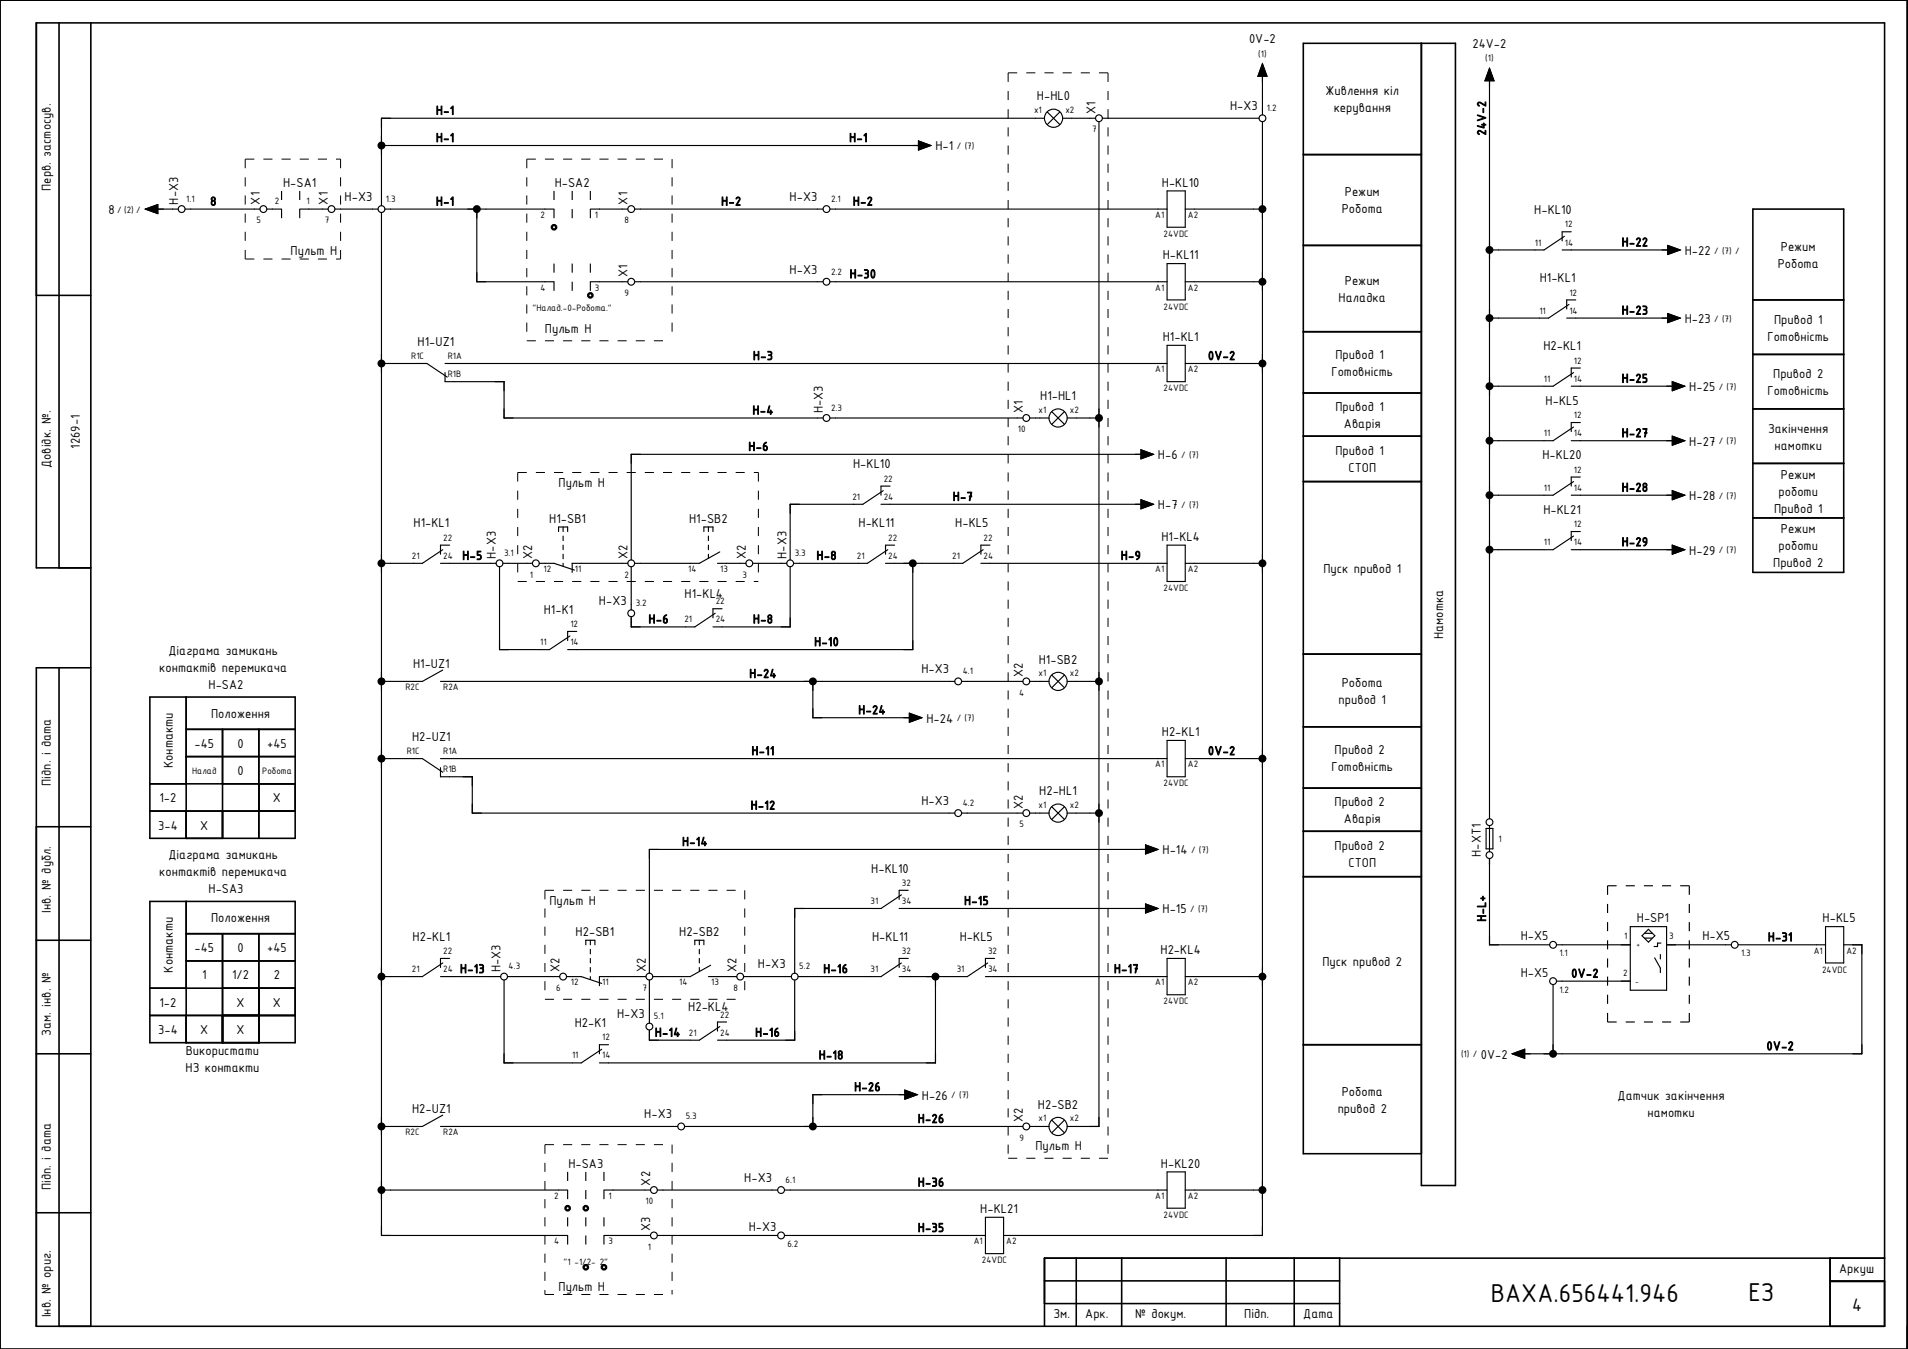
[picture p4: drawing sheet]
<svg xmlns="http://www.w3.org/2000/svg" width="420mm" height="297mm" viewBox="0 0 420 297" stroke-linecap="round" stroke-linejoin="round" font-family="sans-serif">
<g fill="none" stroke="#000" stroke-width=".35">
<path d="M0 0h420v297h-420zM13 5v120M20 5v287M313 9.5v251.5h7.5v-251.5h-33.5v244.5h26M287 34h26M287 54h26M386 46h20v80h-20zM8 65h12M287 73h26M386 66h20M386 78h20M287 86.5h26"/>
<path d="M287 96h26M386 90h20M287 106h26M386 102h20M386 114h20M20 125h-12v-120h407v287h-407v-145h12M13 147v145M33 153.5h32v31.1h-32zM41 153.5v31.1M287 144h26M33 172.6h32M33 178.6h32"/>
<path d="M41 166.6h24M41 160.6h24M49 160.6v24M57 160.6v24M287 160h26M287 173.5h26M8 182h12M33 198.5h32v31.1h-32zM41 198.5v31.1M287 193h26M287 183h26M8 207h12"/>
<path d="M33 217.6h32M41 211.6h24M41 205.6h24M49 205.6v24M57 205.6v24M8 232h12M33 223.6h32M287 230h26M8 267h12M237 277v15M247 277v15M270 277v15"/>
<path d="M285 277v15M295 277v15M403 277v15M415 277h-185v15M230 282h65M230 287h65M403 282h12M403 282.2h12"/>
</g>
<g fill="none" stroke="#000" stroke-width=".25">
<path d="M278 16.8v8.5M278 14l1 2.8h-2zM328 17.8v162.5M328 15l1 2.8h-2zM84 32h119M202.2 31l2.8 1-2.8 1zM230 26h-146v19.3M230.6 24.6l2.8 2.8M233.4 24.6l-2.8 2.8M234 26h7.2M242 26.8v221.2h-7M242.7 26h34.6"/>
<path d="M278 26.8v245.2h-57M32 46l2.7-1v2zM34 46h5.3M40.8 46h16.4M58.7 46h3.3M66 46h6.2M73.7 46h9.5M84 46.8v225.2h41M84.7 46h37.3M105 46v16h17M130 46h8.3M139.8 46h41.5"/>
<path d="M182.7 46h74.3M257 42h4v8h-4zM257 58h4v8h-4zM261 46h17M344 55h24M344.5 52l-4.5 3h-12M346 51h-2v2M367.2 54l2.8 1-2.8 1zM130 62h8.3M139.8 62h41.5M182.7 62h74.3M257 76h4v8h-4z"/>
<path d="M261 62h17M345 70h23M345.5 67l-4.5 3h-13M347 66h-2v2M367.2 69l2.8 1-2.8 1zM84 80h10l4.5 3M98 80h159M98 82v2h13v8h70.3M182.7 92h42.6M226.8 92h4.2M231.6 90.6l2.8 2.8M234.4 90.6l-2.8 2.8"/>
<path d="M235 92h7M251.3 99l2.7 1-2.7 1zM261 80h17M346 85h23M346 97h23M346.5 82l-4.5 3h-14M346.5 94l-4.5 3h-14M348 81h-2v2M348 93h-2v2M368.3 84l2.7 1-2.7 1zM368.3 96l2.7 1-2.7 1zM123 117v-1h2v1"/>
<path d="M124 116v1M124 118v1M155 117v-1h2v1M156 116v1M156 118v1M194 111h58M194.5 108l-4.5 3h-16v12.3M196 107h-2v2M251.3 110l2.7 1-2.7 1zM252 100h-113v23.3M346 109h23M346.5 106l-4.5 3h-14"/>
<path d="M346.5 118l-4.5 3h-14M348 105h-2v2M348 117h-2v2M368.3 108l2.7 1-2.7 1zM97 124h12.2M97.5 121l-4.5 3h-9M99 120h-2v2M110 124.8v18.2h11l4.5-3M110.8 124h6.4M118.7 124h3.3l4.5 1.5M124 120v1M124 122v1"/>
<path d="M124 124v.7M127 139h-2v2M138.3 124h-12.3v2M139 124.8v9.5M156 120v1M156 122v.9M157.5 135l-4.5 3h-14v-2.2M158 124h6.3M158.5 121.5l-4.5 2.5h-14.2M159 134h-2v2M165.8 124h7.4M174 124.8v13.2h-17"/>
<path d="M195.5 121l-4.5 3h-16.3M197 120h-2v2M201 124v19h-76M216 124h41M216.5 121l-4.5 3h-17M218 120h-2v2M257 120h4v8h-4zM261 124h17M346 121h23M368.3 120l2.7 1-2.7 1zM97 150h113.2M97.5 147.5l-4.5 2.5h-9"/>
<path d="M179 150v8h22M200.3 157l2.7 1-2.7 1zM211.7 150h13.6M226.8 150h4.2M231.6 148.6l2.8 2.8M234.4 148.6l-2.8 2.8M235 150h7M84 167h9l4.5 3M97 167h160M97 169v2h7v8h106.2M211.7 179h13.6M226.8 179h4.2"/>
<path d="M231.6 177.6l2.8 2.8M234.4 177.6l-2.8 2.8M235 179h7M257 163h4v8h-4zM261 167h17M198.5 197l-4.5 3h-19v14.3M200 196h-2v2M252.2 199l2.8 1-2.8 1zM252.2 186l2.8 1-2.8 1zM253 187h-110v27.3M327.3 182.4h1.5v4.5h-1.5zM328 181.8v5.7"/>
<path d="M328 189v19h13.3M97 215h13.3M97.5 212l-4.5 3h-9M99 211h-2v2M111 215.8v18.2h17l4.5-3M111.8 215h11.4M124.7 215h3.3l4.5 1.5M129 208v-1h2v1M130 207v1M130 209v1M130 211v1M130 213v1"/>
<path d="M130 215v.7M142.2 215h-10.2v2M143 215.8v9.5M153 208v-1h2v1M154 207v1M154 209v1M154 211v1M154 213v.9M156 215h6.2M156.5 212.5l-4.5 2.5h-8.3M163.7 215h10.6M175 215.8v13.2h-17"/>
<path d="M198 200h55M198.5 212l-4.5 3h-18.2M200 211h-2v2M206 215v19h-74M217 215h40M217.5 212l-4.5 3h-15M219 211h-2v2M257 211h4v8h-4zM261 215h17M342 216.8v15.2M342.8 208h16.2M342.8 216h16.2"/>
<path d="M359 204h8v14h-8zM361.6 206l1.4-1.4 1.4 1.4-1.4 1.5zM362.1 206.6h1.8M362.1 205.5h1.8M364.4 210.9l1.2 2.3v1M365.6 210.2v1M365.7 207.7h-.7v.7h-.7M367 208h14.3M382.7 208h19.3M402 204h4v8h-4zM406 208h4v24h-75M134 230h-2v2"/>
<path d="M158.5 226l-4.5 3h-11v-2.2M160 225h-2v2M333 232l2.7-1v2zM97 248h52.3M97.5 245.5l-4.5 2.5h-9M150.8 248h74.5M199.2 240l2.8 1-2.8 1zM200 241h-21v7M226.8 248h4.2M231.6 246.6l2.8 2.8M234.4 246.6l-2.8 2.8M257 258h4v8h-4z"/>
<path d="M84 262h41M133 262h10.2M133 272h10.2M144.8 262h26.4M144.8 272h26.4M172.7 262h84.3M172.7 272h44.3M217 268h4v8h-4zM261 262h17"/>
<circle cx="232" cy="26" r="2"/>
<circle cx="242" cy="26" r=".75"/>
<circle cx="278" cy="26" r=".75"/>
<circle cx="40" cy="46" r=".75"/>
<circle cx="58" cy="46" r=".75"/>
<circle cx="73" cy="46" r=".75"/>
<circle cx="84" cy="46" r=".75"/>
<circle cx="139" cy="46" r=".75"/>
<circle cx="182" cy="46" r=".75"/>
<circle cx="139" cy="62" r=".75"/>
<circle cx="182" cy="62" r=".75"/>
<circle cx="182" cy="92" r=".75"/>
<circle cx="226" cy="92" r=".75"/>
<circle cx="233" cy="92" r="2"/>
<circle cx="110" cy="124" r=".75"/>
<circle cx="118" cy="124" r=".75"/>
<circle cx="139" cy="135" r=".75"/>
<circle cx="139" cy="124" r=".75"/>
<circle cx="165" cy="124" r=".75"/>
<circle cx="174" cy="124" r=".75"/>
<circle cx="211" cy="150" r=".75"/>
<circle cx="226" cy="150" r=".75"/>
<circle cx="233" cy="150" r="2"/>
<circle cx="211" cy="179" r=".75"/>
<circle cx="226" cy="179" r=".75"/>
<circle cx="233" cy="179" r="2"/>
<circle cx="328" cy="181" r=".75"/>
<circle cx="328" cy="188.3" r=".75"/>
<circle cx="111" cy="215" r=".75"/>
<circle cx="124" cy="215" r=".75"/>
<circle cx="143" cy="215" r=".75"/>
<circle cx="163" cy="215" r=".75"/>
<circle cx="175" cy="215" r=".75"/>
<circle cx="342" cy="208" r=".75"/>
<circle cx="342" cy="216" r=".75"/>
<circle cx="382" cy="208" r=".75"/>
<circle cx="143" cy="226" r=".75"/>
<circle cx="150" cy="248" r=".75"/>
<circle cx="226" cy="248" r=".75"/>
<circle cx="233" cy="248" r="2"/>
<circle cx="144" cy="262" r=".75"/>
<circle cx="144" cy="272" r=".75"/>
<circle cx="172" cy="262" r=".75"/>
<circle cx="172" cy="272" r=".75"/>
</g>
<g fill="none" stroke="#000" stroke-width=".22" stroke-dasharray="2 2" stroke-linecap="butt">
<path d="M222 16h22M222 16v239M244 16v239M54 35h21M54 35v22M75 35v22M116 35h32M116 35v40M148 35v40M54 57h21M116 75h32M114 104h53"/>
<path d="M114 104v24M167 104v24M114 128h53M120 196h44M120 196v24M164 196v24M120 220h44M120 252h28M120 252v33M148 252v33M222 255h22M120 285h28"/>
</g>
<g fill="#000">
<circle cx="84" cy="32" r=".88"/>
<circle cx="105" cy="46" r=".87"/>
<circle cx="278" cy="46" r=".88"/>
<circle cx="328" cy="55" r=".88"/>
<circle cx="278" cy="62" r=".88"/>
<circle cx="328" cy="70" r=".88"/>
<circle cx="84" cy="80" r=".88"/>
<circle cx="242" cy="92" r=".88"/>
<circle cx="278" cy="80" r=".88"/>
<circle cx="328" cy="97" r=".88"/>
<circle cx="328" cy="85" r=".88"/>
<circle cx="328" cy="109" r=".88"/>
<circle cx="84" cy="124" r=".88"/>
<circle cx="201" cy="124" r=".88"/>
<circle cx="278" cy="124" r=".88"/>
<circle cx="328" cy="121" r=".88"/>
<circle cx="84" cy="150" r=".88"/>
<circle cx="179" cy="150" r=".88"/>
<circle cx="242" cy="150" r=".88"/>
<circle cx="84" cy="167" r=".88"/>
<circle cx="242" cy="179" r=".88"/>
<circle cx="278" cy="167" r=".88"/>
<circle cx="84" cy="215" r=".88"/>
<circle cx="206" cy="215" r=".87"/>
<circle cx="278" cy="215" r=".88"/>
<circle cx="342" cy="232" r=".87"/>
<circle cx="84" cy="248" r=".88"/>
<circle cx="179" cy="248" r=".88"/>
<circle cx="84" cy="262" r=".88"/>
<circle cx="278" cy="262" r=".88"/>
</g>
<g fill="none" stroke="#000" stroke-width=".5">
<circle cx="122" cy="50" r=".49"/>
<circle cx="130" cy="65" r=".49"/>
<circle cx="125" cy="266" r=".49"/>
<circle cx="129" cy="266" r=".49"/>
<circle cx="129" cy="279" r=".49"/>
<circle cx="133" cy="279" r=".49"/>
</g>
<g fill="none" stroke="#000" stroke-width=".25" stroke-dasharray="2 2" stroke-linecap="butt">
<path d="M62 42v8M66 42v8M122 42v8M122 58v8M126 42v8M126 58v8M130 42v8M130 58v8M354 195h18M354 195v30M372 195v30M354 225h18"/>
<path d="M125 258v8M129 258v8M133 258v8M125 268v8M129 268v8M133 268v8"/>
</g>
<g fill="#000" stroke="#000" stroke-width=".22">
<path d="M278 14l1 2.8h-2zM328 15l1 2.8h-2zM202.2 31l2.8 1-2.8 1zM32 46l2.7-1v2zM367.2 54l2.8 1-2.8 1zM367.2 69l2.8 1-2.8 1zM251.3 99l2.7 1-2.7 1zM368.3 84l2.7 1-2.7 1zM368.3 96l2.7 1-2.7 1zM251.3 110l2.7 1-2.7 1zM368.3 108l2.7 1-2.7 1zM368.3 120l2.7 1-2.7 1z"/>
<path d="M200.3 157l2.7 1-2.7 1zM252.2 199l2.8 1-2.8 1zM252.2 186l2.8 1-2.8 1zM333 232l2.7-1v2zM199.2 240l2.8 1-2.8 1z"/>
</g>
<g font-size="6.1">
<text x="328.3" y="286.7">ВАХА.656441.946</text>
<text x="385" y="286.5">ЕЗ</text>
</g>
<text font-size="4.3" x="407.9" y="288.6">4</text>
<g font-size="3.1">
<text x="275" y="9.5">0V-2</text>
<text x="324.3" y="10.5">24V-2</text>
<text x="228.4" y="22.1">Н-HL0</text>
<text x="291.9" y="21">Живлення кіл</text>
<text x="241.2" y="25" transform="rotate(-90 241.2 25)">X1</text>
<text x="270.9" y="24.2">Н-X3</text>
<text x="293.7" y="24.7">керування</text>
<text x="206" y="33.1">Н-1</text>
<text x="62.4" y="41.1">Н-SА1</text>
<text x="122.2" y="41.2">Н-SA2</text>
<text x="255.9" y="41.1">Н-KL10</text>
<text x="11.2" y="42" transform="rotate(-90 11.2 42)">Перв. застосув.</text>
<text x="23.9" y="47.1">8</text>
<text x="39.2" y="45" transform="rotate(-90 39.2 45)">Н-X3</text>
<text x="57.2" y="45" transform="rotate(-90 57.2 45)">X1</text>
<text x="72.2" y="45" transform="rotate(-90 72.2 45)">X1</text>
<text x="75.9" y="44.2">Н-X3</text>
<text x="138.2" y="45" transform="rotate(-90 138.2 45)">X1</text>
<text x="173.9" y="44.2">Н-X3</text>
<text x="295.5" y="47">Робота</text>
<text x="296.2" y="43.2">Режим</text>
<text x="337.9" y="47.1">Н-KL10</text>
<text x="64" y="56.2">Пульт Н</text>
<text x="256.1" y="57.1">Н-KL11</text>
<text x="371" y="56.1">Н-22</text>
<text x="391.5" y="59">Робота</text>
<text x="392.2" y="55.2">Режим</text>
<text x="138.2" y="61" transform="rotate(-90 138.2 61)">X1</text>
<text x="173.9" y="60.2">Н-X3</text>
<text x="296.2" y="62.7">Режим</text>
<text x="339.1" y="62.1">Н1-KL1</text>
<text x="294.8" y="66.5">Наладка</text>
<text x="371" y="71.1">Н-23</text>
<text x="390.7" y="71.2">Привод 1</text>
<text x="92" y="76.1">Н1-UZ1</text>
<text x="120" y="73.2">Пульт Н</text>
<text x="256.1" y="75.1">Н1-KL1</text>
<text x="339.9" y="77.1">Н2-KL1</text>
<text x="389.2" y="75">Готовність</text>
<text x="293.2" y="82.7">Готовність</text>
<text x="294.1" y="79">Привод 1</text>
<text x="390.5" y="83.2">Привод 2</text>
<text x="229.1" y="88.1">Н1-HL1</text>
<text x="340.4" y="89.1">Н-KL5</text>
<text x="372" y="86.1">Н-25</text>
<text x="389.2" y="87">Готовність</text>
<text x="181.2" y="91" transform="rotate(-90 181.2 91)">Н-X3</text>
<text x="225.2" y="91" transform="rotate(-90 225.2 91)">X1</text>
<text x="294.1" y="90.5">Привод 1</text>
<text x="296" y="94.2">Аварія</text>
<text x="389.3" y="95.2">Закінчення</text>
<text x="17.6" y="98.8" transform="rotate(-90 17.6 98.8)">1269-1</text>
<text x="255" y="101.1">Н-6</text>
<text x="294.1" y="100.2">Привод 1</text>
<text x="339.7" y="101.1">Н-KL20</text>
<text x="372" y="98.1">Н-27</text>
<text x="390.8" y="99">намотки</text>
<text x="11.2" y="103" transform="rotate(-90 11.2 103)">Довідк. №.</text>
<text x="123" y="107.2">Пульт Н</text>
<text x="187.9" y="103.1">Н-KL10</text>
<text x="296.9" y="104">СТОП</text>
<text x="392.2" y="105.4">Режим</text>
<text x="255" y="112.1">Н-7</text>
<text x="339.9" y="113.1">Н-KL21</text>
<text x="372" y="110.1">Н-28</text>
<text x="390.7" y="112.9">Привод 1</text>
<text x="391.7" y="109.1">роботи</text>
<text x="91.1" y="116.1">Н1-KL1</text>
<text x="121" y="115.1">Н1-SB1</text>
<text x="151.8" y="115.1">Н1-SB2</text>
<text x="189.1" y="116.1">Н-KL11</text>
<text x="210.4" y="116.1">Н-KL5</text>
<text x="255.8" y="119.1">Н1-KL4</text>
<text x="392.2" y="117.4">Режим</text>
<text x="109.2" y="123" transform="rotate(-90 109.2 123)">Н-X3</text>
<text x="117.2" y="123" transform="rotate(-90 117.2 123)">X2</text>
<text x="138.2" y="123" transform="rotate(-90 138.2 123)">X2</text>
<text x="164.2" y="123" transform="rotate(-90 164.2 123)">X2</text>
<text x="173.2" y="123" transform="rotate(-90 173.2 123)">Н-X3</text>
<text x="372" y="122.1">Н-29</text>
<text x="390.5" y="124.9">Привод 2</text>
<text x="391.7" y="121.1">роботи</text>
<text x="150.8" y="131.6">Н1-KL4</text>
<text x="291.4" y="126.1">Пуск привод 1</text>
<text x="119.7" y="135.1">Н1-K1</text>
<text x="131.9" y="133.2">Н-X3</text>
<text x="317.8" y="140.7" transform="rotate(-90 317.8 140.7)">Намотка</text>
<text x="35.1" y="147.9">контактів перемикача</text>
<text x="37.1" y="144.2">Діаграма замикань</text>
<text x="91" y="147.1">Н1-UZ1</text>
<text x="202.9" y="148.2">Н-X3</text>
<text x="225.2" y="149" transform="rotate(-90 225.2 149)">X2</text>
<text x="228.8" y="146.1">Н1-SB2</text>
<text x="45.9" y="151.7">Н-SA2</text>
<text x="294.8" y="155">привод 1</text>
<text x="295.5" y="151.2">Робота</text>
<text x="46.5" y="158.1">Положення</text>
<text x="204" y="159.1">Н-24</text>
<text x="42.8" y="164.7">-45</text>
<text x="52.3" y="164.7">0</text>
<text x="58.8" y="164.7">+45</text>
<text x="90.8" y="163.1">Н2-UZ1</text>
<text x="255.9" y="162.1">Н2-KL1</text>
<text x="293.9" y="166">Привод 2</text>
<text x="11.2" y="173" transform="rotate(-90 11.2 173)">Підп. і дата</text>
<text x="38.1" y="169.2" transform="rotate(-90 38.1 169.2)">Контакти</text>
<text x="52.3" y="170.7">0</text>
<text x="293.2" y="169.7">Готовність</text>
<text x="35.1" y="176.7">1-2</text>
<text x="60.1" y="176.7">Х</text>
<text x="202.9" y="177.2">Н-X3</text>
<text x="225.2" y="178" transform="rotate(-90 225.2 178)">X2</text>
<text x="228.9" y="175.1">Н2-HL1</text>
<text x="293.9" y="177.5">Привод 2</text>
<text x="34.8" y="182.7">3-4</text>
<text x="44.1" y="182.7">Х</text>
<text x="296" y="181.2">Аварія</text>
<text x="37.1" y="189.2">Діаграма замикань</text>
<text x="256" y="188.1">Н-14</text>
<text x="293.9" y="187.2">Привод 2</text>
<text x="296.9" y="191">СТОП</text>
<text x="326.1" y="188.7" transform="rotate(-90 326.1 188.7)">Н-XT1</text>
<text x="35.1" y="192.9">контактів перемикача</text>
<text x="45.9" y="196.7">Н-SA3</text>
<text x="191.9" y="192.1">Н-KL10</text>
<text x="11.2" y="201" transform="rotate(-90 11.2 201)">Інв. № дубл.</text>
<text x="46.5" y="203.1">Положення</text>
<text x="121" y="199.2">Пульт Н</text>
<text x="256" y="201.1">Н-15</text>
<text x="360.4" y="203.1">Н-SP1</text>
<text x="401.4" y="203.1">Н-KL5</text>
<text x="42.8" y="209.7">-45</text>
<text x="52.3" y="209.7">0</text>
<text x="58.8" y="209.7">+45</text>
<text x="90.9" y="207.1">Н2-KL1</text>
<text x="126.8" y="206.1">Н2-SB1</text>
<text x="149.6" y="206.1">Н2-SB2</text>
<text x="192.1" y="207.1">Н-KL11</text>
<text x="211.4" y="207.1">Н-KL5</text>
<text x="334.9" y="207">Н-X5</text>
<text x="374.9" y="207">Н-X5</text>
<text x="38.1" y="214.2" transform="rotate(-90 38.1 214.2)">Контакти</text>
<text x="44.5" y="215.7">1</text>
<text x="51.1" y="215.7">1/2</text>
<text x="60.3" y="215.7">2</text>
<text x="110.2" y="214" transform="rotate(-90 110.2 214)">Н-X3</text>
<text x="123.2" y="214" transform="rotate(-90 123.2 214)">X2</text>
<text x="142.2" y="214" transform="rotate(-90 142.2 214)">X2</text>
<text x="162.2" y="214" transform="rotate(-90 162.2 214)">X2</text>
<text x="166.9" y="213.2">Н-X3</text>
<text x="255.6" y="210.1">Н2-KL4</text>
<text x="291.2" y="212.6">Пуск привод 2</text>
<text x="334.9" y="215">Н-X5</text>
<text x="35.1" y="221.7">1-2</text>
<text x="52.1" y="221.7">Х</text>
<text x="60.1" y="221.7">Х</text>
<text x="34.8" y="227.7">3-4</text>
<text x="44.1" y="227.7">Х</text>
<text x="52.1" y="227.7">Х</text>
<text x="126.5" y="226.1">Н2-K1</text>
<text x="135.9" y="224.2">Н-X3</text>
<text x="151.6" y="222.6">Н2-KL4</text>
<text x="11.2" y="228" transform="rotate(-90 11.2 228)">Зам. інв. №</text>
<text x="40.9" y="232.2">Використати</text>
<text x="326.1" y="233.1">0V-2</text>
<text x="40.9" y="236">НЗ контакти</text>
<text x="90.8" y="245.1">Н2-UZ1</text>
<text x="203" y="242.1">Н-26</text>
<text x="228.6" y="244.1">Н2-SB2</text>
<text x="294.6" y="245">привод 2</text>
<text x="295.5" y="241.2">Робота</text>
<text x="356.2" y="242.2">Датчик закінчення</text>
<text x="362.8" y="246">намотки</text>
<text x="141.9" y="246.2">Н-X3</text>
<text x="225.2" y="247" transform="rotate(-90 225.2 247)">X2</text>
<text x="125.2" y="257.2">Н-SA3</text>
<text x="228" y="253.2">Пульт Н</text>
<text x="255.7" y="257.1">Н-KL20</text>
<text x="11.2" y="262" transform="rotate(-90 11.2 262)">Підп. і дата</text>
<text x="143.2" y="261" transform="rotate(-90 143.2 261)">X2</text>
<text x="163.9" y="260.2">Н-X3</text>
<text x="215.9" y="267.1">Н-KL21</text>
<text x="143.2" y="271" transform="rotate(-90 143.2 271)">X3</text>
<text x="164.9" y="271">Н-X3</text>
<text x="405" y="280.2">Аркуш</text>
<text x="123" y="284.2">Пульт Н</text>
<text x="11.2" y="290" transform="rotate(-90 11.2 290)">Інв. № ориг.</text>
<text x="232" y="290.2">Зм.</text>
<text x="239" y="290.2">Арк.</text>
<text x="250" y="290.2">№ докум.</text>
<text x="274" y="290.2">Підп.</text>
<text x="287" y="290.2">Дата</text>
</g>
<g font-size="2.9">
<text x="96" y="25.2">‎Н-1</text>
<text x="327.2" y="29.8" transform="rotate(-90 327.2 29.8)">24V-2</text>
<text x="96" y="31.2">‎Н-1</text>
<text x="187" y="31.2">‎Н-1</text>
<text x="46.3" y="45.2">8</text>
<text x="96" y="45.2">‎Н-1</text>
<text x="158.8" y="45.2">‎Н-2</text>
<text x="187.8" y="45.2">‎Н-2</text>
<text x="357.1" y="54.2">‎Н-22</text>
<text x="187.1" y="61.2">‎Н-30</text>
<text x="357.1" y="69.2">‎Н-23</text>
<text x="165.8" y="79.2">‎Н-3</text>
<text x="266" y="79.2">0V-2</text>
<text x="357.1" y="84.2">‎Н-25</text>
<text x="165.7" y="91.2">‎Н-4</text>
<text x="164.8" y="99.2">‎Н-6</text>
<text x="357.1" y="96.2">‎Н-27</text>
<text x="209.8" y="110.2">‎Н-7</text>
<text x="357.1" y="108.2">‎Н-28</text>
<text x="101.8" y="123.2">‎Н-5</text>
<text x="179.8" y="123.2">‎Н-8</text>
<text x="246.8" y="123.2">‎Н-9</text>
<text x="357.1" y="120.2">‎Н-29</text>
<text x="142.8" y="137.2">‎Н-6</text>
<text x="165.8" y="137.2">‎Н-8</text>
<text x="179.3" y="142.2">‎Н-10</text>
<text x="165" y="149.2">‎Н-24</text>
<text x="189" y="157.2">‎Н-24</text>
<text x="165.5" y="166.2">‎Н-11</text>
<text x="266" y="166.2">0V-2</text>
<text x="165.3" y="178.2">‎Н-12</text>
<text x="150.2" y="186.2">‎Н-14</text>
<text x="212.3" y="199.2">‎Н-15</text>
<text x="327.2" y="202.9" transform="rotate(-90 327.2 202.9)">‎</text>
<text x="327.2" y="202.9" transform="rotate(-90 327.2 202.9)">Н</text>
<text x="327.2" y="202.9" transform="rotate(-90 327.2 202.9)">-</text>
<text x="327.2" y="202.9" transform="rotate(-90 327.2 202.9)">L</text>
<text x="327.2" y="202.9" transform="rotate(-90 327.2 202.9)">+</text>
<text x="389.3" y="207.2">‎Н-31</text>
<text x="101.3" y="214.2">‎Н-13</text>
<text x="181.3" y="214.2">‎Н-16</text>
<text x="245.3" y="214.2">‎Н-17</text>
<text x="346" y="215.2">0V-2</text>
<text x="144.2" y="228.2">‎Н-14</text>
<text x="166.3" y="228.2">‎Н-16</text>
<text x="180.3" y="233.2">‎Н-18</text>
<text x="389" y="231.2">0V-2</text>
<text x="188.1" y="240.2">‎Н-26</text>
<text x="202.1" y="247.2">‎Н-26</text>
<text x="202.1" y="261.2">‎Н-36</text>
<text x="202.1" y="271.2">‎Н-35</text>
</g>
<g font-size="2.2">
<text x="277.1" y="12.5">(1)</text>
<text x="327.1" y="13.5">(1)</text>
<text x="227.7" y="24.9">x1</text>
<text x="234.6" y="24.9">x2</text>
<text x="240.5" y="29.2">7</text>
<text x="279" y="24.5">1.2</text>
<text x="210.7" y="32.8">/ (7)</text>
<text x="25.8" y="46.8">/ (2) /</text>
<text x="41" y="44.5">1.1</text>
<text x="60.5" y="45">2</text>
<text x="67.5" y="45">1</text>
<text x="85" y="44.5">1.3</text>
<text x="119" y="48">2</text>
<text x="131" y="48">1</text>
<text x="183" y="44.5">2.1</text>
<text x="254.4" y="48">A1</text>
<text x="261.6" y="48">A2</text>
<text x="56.5" y="49.2">5</text>
<text x="71.5" y="49.2">7</text>
<text x="137.5" y="49.2">8</text>
<text x="256.2" y="52.2">24VDC</text>
<text x="344.6" y="50.1">12</text>
<text x="338" y="54.1">11</text>
<text x="344.6" y="54.1">14</text>
<text x="377.5" y="55.8">/ (7) /</text>
<text x="119" y="64">4</text>
<text x="131" y="64">3</text>
<text x="137.5" y="65.2">9</text>
<text x="183" y="60.5">2.2</text>
<text x="254.4" y="64">A1</text>
<text x="261.6" y="64">A2</text>
<text x="345.6" y="65.1">12</text>
<text x="117.3" y="68.5">&quot;Налад.-0-Робота.&quot;</text>
<text x="256.2" y="68.2">24VDC</text>
<text x="339" y="69.1">11</text>
<text x="345.6" y="69.1">14</text>
<text x="377.5" y="70.8">/ (7)</text>
<text x="90.6" y="79.1">R1C</text>
<text x="98.6" y="83.1">R1B</text>
<text x="98.6" y="79.1">R1A</text>
<text x="254.4" y="82">A1</text>
<text x="261.6" y="82">A2</text>
<text x="346.6" y="80.1">12</text>
<text x="256.2" y="86.2">24VDC</text>
<text x="340" y="84.1">11</text>
<text x="346.6" y="84.1">14</text>
<text x="378.5" y="85.8">/ (7)</text>
<text x="183" y="90.5">2.3</text>
<text x="224.1" y="95.2">10</text>
<text x="228.7" y="90.9">x1</text>
<text x="235.6" y="90.9">x2</text>
<text x="346.6" y="92.1">12</text>
<text x="260.1" y="100.8">/ (7)</text>
<text x="340" y="96.1">11</text>
<text x="346.6" y="96.1">14</text>
<text x="378.5" y="97.8">/ (7)</text>
<text x="194.6" y="106.1">22</text>
<text x="346.6" y="104.1">12</text>
<text x="187.7" y="110.1">21</text>
<text x="194.6" y="110.1">24</text>
<text x="260.1" y="111.8">/ (7)</text>
<text x="340" y="108.1">11</text>
<text x="346.6" y="108.1">14</text>
<text x="378.5" y="109.8">/ (7)</text>
<text x="97.6" y="119.1">22</text>
<text x="195.6" y="119.1">22</text>
<text x="216.6" y="119.1">22</text>
<text x="346.6" y="116.1">12</text>
<text x="90.7" y="123.1">21</text>
<text x="97.6" y="123.1">24</text>
<text x="111" y="122.5">3.1</text>
<text x="119.7" y="126">12</text>
<text x="126.6" y="126">11</text>
<text x="151.6" y="126">14</text>
<text x="158.6" y="126">13</text>
<text x="175" y="122.5">3.3</text>
<text x="188.7" y="123.1">21</text>
<text x="195.6" y="123.1">24</text>
<text x="209.7" y="123.1">21</text>
<text x="216.6" y="123.1">24</text>
<text x="254.4" y="126">A1</text>
<text x="261.6" y="126">A2</text>
<text x="340" y="120.1">11</text>
<text x="346.6" y="120.1">14</text>
<text x="378.5" y="121.8">/ (7)</text>
<text x="116.6" y="127.2">1</text>
<text x="137.5" y="127.2">2</text>
<text x="163.5" y="127.2">3</text>
<text x="256.2" y="130.2">24VDC</text>
<text x="140" y="133.5">3.2</text>
<text x="150.7" y="137.1">21</text>
<text x="157.6" y="133.1">22</text>
<text x="157.6" y="137.1">24</text>
<text x="119" y="142.1">11</text>
<text x="125.6" y="138.1">12</text>
<text x="125.6" y="142.1">14</text>
<text x="212" y="148.5">4.1</text>
<text x="228.7" y="148.9">x1</text>
<text x="235.6" y="148.9">x2</text>
<text x="89.3" y="152">R2C</text>
<text x="97.6" y="152">R2A</text>
<text x="224.4" y="153.2">4</text>
<text x="210.7" y="158.8">/ (7)</text>
<text x="89.6" y="166.1">R1C</text>
<text x="97.6" y="166.1">R1A</text>
<text x="42.3" y="170.4">Налад</text>
<text x="57.7" y="170.4">Робота</text>
<text x="97.6" y="170.1">R1B</text>
<text x="254.4" y="169">A1</text>
<text x="256.2" y="173.2">24VDC</text>
<text x="261.6" y="169">A2</text>
<text x="212" y="177.5">4.2</text>
<text x="228.7" y="177.9">x1</text>
<text x="235.6" y="177.9">x2</text>
<text x="224.5" y="182.2">5</text>
<text x="330" y="185.5">1</text>
<text x="262.3" y="187.8">/ (7)</text>
<text x="198.6" y="195.1">32</text>
<text x="191.7" y="199.1">31</text>
<text x="198.6" y="199.1">34</text>
<text x="262.1" y="200.8">/ (7)</text>
<text x="357.7" y="206.9">1</text>
<text x="367.6" y="206.9">3</text>
<text x="399.4" y="210">A1</text>
<text x="406.6" y="210">A2</text>
<text x="90.7" y="214.1">21</text>
<text x="97.6" y="210.1">22</text>
<text x="97.6" y="214.1">24</text>
<text x="112" y="213.5">4.3</text>
<text x="176" y="213.5">5.2</text>
<text x="191.7" y="214.1">31</text>
<text x="198.6" y="210.1">32</text>
<text x="198.6" y="214.1">34</text>
<text x="210.7" y="214.1">31</text>
<text x="217.6" y="210.1">32</text>
<text x="217.6" y="214.1">34</text>
<text x="343.4" y="210.6">1.1</text>
<text x="357.4" y="214.9">2</text>
<text x="383.4" y="210.6">1.3</text>
<text x="401.2" y="214.2">24VDC</text>
<text x="122.5" y="218.2">6</text>
<text x="125.7" y="217">12</text>
<text x="132.6" y="217">11</text>
<text x="141.5" y="218.2">7</text>
<text x="149.6" y="217">14</text>
<text x="156.6" y="217">13</text>
<text x="161.5" y="218.2">8</text>
<text x="254.4" y="217">A1</text>
<text x="256.2" y="221.2">24VDC</text>
<text x="261.6" y="217">A2</text>
<text x="343.4" y="218.6">1.2</text>
<text x="144" y="224.5">5.1</text>
<text x="158.6" y="224.1">22</text>
<text x="126" y="233.1">11</text>
<text x="132.6" y="229.1">12</text>
<text x="132.6" y="233.1">14</text>
<text x="151.7" y="228.1">21</text>
<text x="158.6" y="228.1">24</text>
<text x="321.7" y="232.8">(1) /</text>
<text x="209.5" y="241.8">/ (7)</text>
<text x="89.3" y="250">R2C</text>
<text x="97.6" y="250">R2A</text>
<text x="151" y="246.5">5.3</text>
<text x="224.5" y="251.2">9</text>
<text x="228.7" y="246.9">x1</text>
<text x="235.6" y="246.9">x2</text>
<text x="122" y="264">2</text>
<text x="134" y="264">1</text>
<text x="173" y="260.5">6.1</text>
<text x="254.4" y="264">A1</text>
<text x="261.6" y="264">A2</text>
<text x="142.1" y="265.2">10</text>
<text x="256.2" y="268.2">24VDC</text>
<text x="122" y="274">4</text>
<text x="134" y="274">3</text>
<text x="142.6" y="275.2">1</text>
<text x="173.4" y="274.6">6.2</text>
<text x="214.4" y="274">A1</text>
<text x="221.6" y="274">A2</text>
<text x="124.1" y="278.5">&quot;1 -1/2- 2&quot;</text>
<text x="216.2" y="278.2">24VDC</text>
</g>
<g font-size="1.8">
<text x="361.1" y="208.5" transform="rotate(-90 361.1 208.5)">+</text>
<text x="360.1" y="216.7">-</text>
</g>
</svg>
